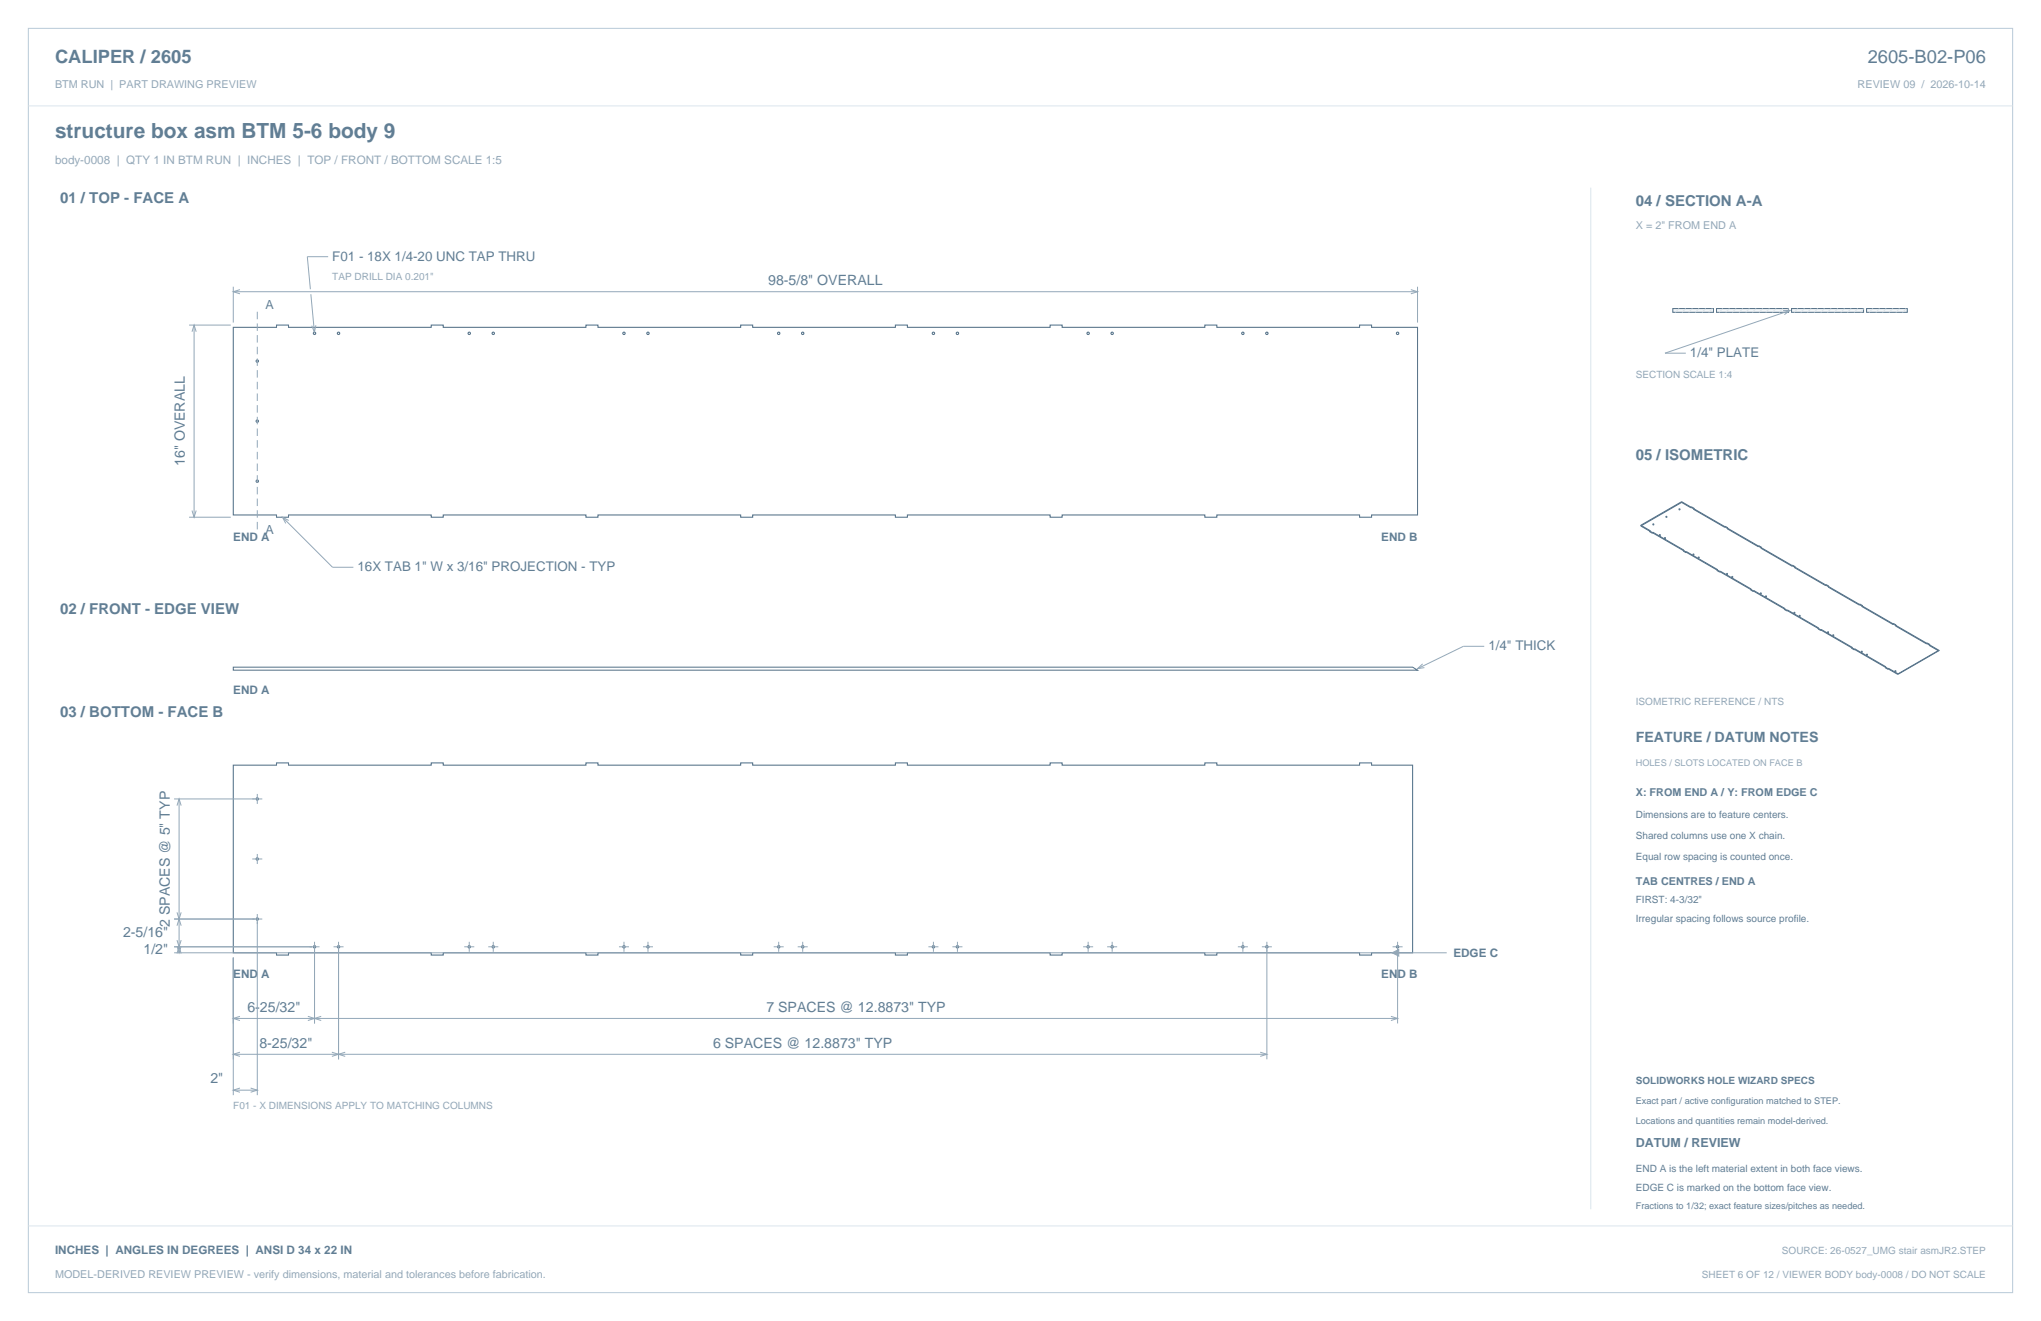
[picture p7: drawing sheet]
<svg xmlns="http://www.w3.org/2000/svg" width="864mm" height="559mm" viewBox="0 0 864 559" stroke-linecap="round" stroke-linejoin="round" font-family="sans-serif">
<path d="M12 12h839.6v534.8h-839.6z" fill="none" stroke="#b8cad8" stroke-width=".42"/>
<path d="M12 44.8h839.6M673.1 79.4v432.1" fill="none" stroke="#dbe5ed" stroke-width=".42"/>
<g fill="none" stroke="#536f85" stroke-width=".44">
<path d="M98.7 138.5h18.3v-1h5.1v1h60.4v-1h5v1h60.4v-1h5.1v1h60.4v-1h5.1v1h60.4v-1h5v1h60.4v-1h5.1v1h60.4v-1h5.1v1h60.4v-1h5v1h19.5v79.3h-19.5v1h-5v-1h-60.4v1h-5.1v-1h-60.4v1h-5.1v-1h-60.4v1h-5v-1h-60.4v1h-5.1v-1h-60.4v1h-5.1v-1h-60.4v1h-5v-1h-60.4v1h-5.1v-1h-18.3zM98.7 323.7h18.3v-1h5.1v1h60.4v-1h5v1h60.4v-1h5.1v1h60.4v-1h5.1v1h60.4v-1h5v1h60.4v-1h5.1v1h60.4v-1h5.1v1h60.4v-1h5v1h17.4v79.3h-17.4v1h-5v-1h-60.4v1h-5.1v-1h-60.4v1h-5.1v-1h-60.4v1h-5v-1h-60.4v1h-5.1v-1h-60.4v1h-5.1v-1h-60.4v1h-5v-1h-60.4v1h-5.1v-1h-18.3z"/>
<circle cx="108.9" cy="152.8" r=".51"/>
<circle cx="133.1" cy="141" r=".51"/>
<circle cx="143.2" cy="141" r=".51"/>
<circle cx="198.6" cy="141" r=".51"/>
<circle cx="208.7" cy="141" r=".51"/>
<circle cx="264" cy="141" r=".51"/>
<circle cx="274.2" cy="141" r=".51"/>
<circle cx="329.5" cy="141" r=".51"/>
<circle cx="339.6" cy="141" r=".51"/>
<circle cx="395" cy="141" r=".51"/>
<circle cx="405.1" cy="141" r=".51"/>
<circle cx="460.4" cy="141" r=".51"/>
<circle cx="470.6" cy="141" r=".51"/>
<circle cx="525.9" cy="141" r=".51"/>
<circle cx="536" cy="141" r=".51"/>
<circle cx="591.4" cy="141" r=".51"/>
<circle cx="108.9" cy="178.2" r=".51"/>
<circle cx="108.9" cy="203.6" r=".51"/>
<circle cx="108.9" cy="338" r=".51"/>
<circle cx="108.9" cy="363.4" r=".51"/>
<circle cx="108.9" cy="388.8" r=".51"/>
<circle cx="133.1" cy="400.5" r=".51"/>
<circle cx="143.2" cy="400.5" r=".51"/>
<circle cx="198.6" cy="400.5" r=".51"/>
<circle cx="208.7" cy="400.5" r=".51"/>
<circle cx="264" cy="400.5" r=".51"/>
<circle cx="274.2" cy="400.5" r=".51"/>
<circle cx="329.5" cy="400.5" r=".51"/>
<circle cx="339.6" cy="400.5" r=".51"/>
<circle cx="395" cy="400.5" r=".51"/>
<circle cx="405.1" cy="400.5" r=".51"/>
<circle cx="460.4" cy="400.5" r=".51"/>
<circle cx="470.6" cy="400.5" r=".51"/>
<circle cx="525.9" cy="400.5" r=".51"/>
<circle cx="536" cy="400.5" r=".51"/>
<circle cx="591.4" cy="400.5" r=".51"/>
</g>
<g fill="none" stroke="#93a8b9" stroke-width=".42">
<path d="M138.9 108.6h-8.9l1.3 13.7M80 137.5h17.6M82.1 137.5v81.3M98.7 121.3v15.2M98.7 123.4h501.1M101.5 122.5l-2.8 .9 2.8 .9M131.5 124.5l1.5 16M133.7 137.6l-.7 2.9-1.1-2.7M597 122.5l2.8 .9-2.8 .9M599.8 121.3v15.2M81.2 140.3l.9-2.8 .9 2.8M80 218.8h17.6"/>
<path d="M81.2 216l.9 2.8 .9-2.8M119.5 218.8l21.2 21.2h8.8M122.2 220.2l-2.7-1.4 1.4 2.6M628 273.4h-8.8l-19.4 9.5M601.9 280.8l-2.1 2.1 2.9-.5M73.7 338h37.3M75.8 338v65M108.9 335.8v4.3M74.9 340.8l.9-2.8 .9 2.8M106.7 363.4h4.3M108.9 361.2v4.3M73.7 388.8h37.3"/>
<path d="M74.9 391.6l.9-2.8 .9 2.8M74.9 397.7l.9 2.8 .9-2.8M74.9 385.9l.9 2.9 .9-2.9M108.9 386.6v76.7M133.1 398.4v34.5M143.2 398.4v49.7M198.6 398.4v4.2M208.7 398.4v4.2M264 398.4v4.2M274.2 398.4v4.2M329.5 398.4v4.2M339.6 398.4v4.2"/>
<path d="M395 398.4v4.2M405.1 398.4v4.2M460.4 398.4v4.2M470.6 398.4v4.2M525.9 398.4v4.2M536.1 398.4v49.7M591.4 398.4v34.5M73.7 400.5h61.5M73.7 403h514.3M74.9 403.3l.9-2.8 .9 2.8M74.9 400.2l.9 2.8 .9-2.8M98.7 405.1v58.2"/>
<path d="M141.1 400.5h4.3M196.4 400.5h4.3M206.6 400.5h4.2M261.9 400.5h4.2M272.1 400.5h4.2M327.4 400.5h4.2M337.5 400.5h4.3M392.8 400.5h4.3M403 400.5h4.2M458.3 400.5h4.2M468.5 400.5h4.2M523.8 400.5h4.2"/>
<path d="M533.9 400.5h4.3M589 403h23.1M589.2 400.5h4.3M98.7 430.8h492.7M101.5 429.9l-2.8 .9 2.8 .9M130.3 429.9l2.8 .9-2.8 .9M135.9 429.9l-2.8 .9 2.8 .9M588.5 429.9l2.9 .9-2.9 .9M98.7 446h437.4M101.5 445.1l-2.8 .9 2.8 .9M140.4 445.1l2.8 .9-2.8 .9M146.1 445.1l-2.9 .9 2.9 .9"/>
<path d="M533.2 445.1l2.9 .9-2.9 .9M98.7 461.2h10.2M101.5 460.3l-2.8 .9 2.8 .8M106 460.3l2.9 .9-2.9 .8"/>
</g>
<path d="M108.9 131.9v92.2" fill="none" stroke="#93a8b9" stroke-width=".42" stroke-dasharray="3.2 1.8" stroke-linecap="butt"/>
<path d="M98.7 282.2h499l2.1 1.3h-501.1z" fill="none" stroke="#536f85" stroke-width=".42"/>
<path d="M589 403l2.9-1.4v2.9z" fill="#93a8b9" stroke="#93a8b9" stroke-width=".42"/>
<path d="M707.8 130.5h17.2v1.6h-17.2z" fill-rule="evenodd" fill="#f2f6f9" stroke="#536f85" stroke-width=".42"/>
<path d="M710.5 130.5l-1.6 1.6M713.3 130.5l-1.6 1.6M716.1 130.5l-1.6 1.6M718.9 130.5l-1.6 1.6M721.7 130.5l-1.5 1.6M724.6 130.5l-1.6 1.6" fill="none" stroke="#dbe5ed" stroke-width=".42"/>
<path d="M726.3 130.5h30.5v1.6h-30.5z" fill-rule="evenodd" fill="#f2f6f9" stroke="#536f85" stroke-width=".42"/>
<path d="M728.9 130.5l-1.5 1.6M731.8 130.5l-1.6 1.6M734.6 130.5l-1.6 1.6M737.4 130.5l-1.6 1.6M740.2 130.5l-1.6 1.6M743.1 130.5l-1.6 1.6M745.9 130.5l-1.6 1.6M748.7 130.5l-1.6 1.6M751.5 130.5l-1.6 1.6M754.3 130.5l-1.5 1.6M756.8 130.5l-1.2 1.6" fill="none" stroke="#dbe5ed" stroke-width=".42"/>
<path d="M758.1 130.5h30.4v1.6h-30.4z" fill-rule="evenodd" fill="#f2f6f9" stroke="#536f85" stroke-width=".42"/>
<path d="M760.7 130.5l-1.6 1.6M763.5 130.5l-1.6 1.6M766.3 130.5l-1.5 1.6M769.2 130.5l-1.6 1.6M772 130.5l-1.6 1.6M774.8 130.5l-1.6 1.6M777.6 130.5l-1.6 1.6M780.5 130.5l-1.6 1.6M783.3 130.5l-1.6 1.6M786.1 130.5l-1.6 1.6M788.5 130.5l-1.2 1.6" fill="none" stroke="#dbe5ed" stroke-width=".42"/>
<path d="M789.8 130.5h17.2v1.6h-17.2z" fill-rule="evenodd" fill="#f2f6f9" stroke="#536f85" stroke-width=".42"/>
<path d="M792.4 130.5l-1.5 1.6M795.3 130.5l-1.6 1.6M798.1 130.5l-1.6 1.6M800.9 130.5l-1.6 1.6M803.7 130.5l-1.6 1.6M806.6 130.5l-1.6 1.6M12 518.6h839.6" fill="none" stroke="#dbe5ed" stroke-width=".42"/>
<path d="M754.5 131.4l2.9-.1-2.4 1.8M757.4 131.3l-52.9 18.1h8.8" fill="none" stroke="#93a8b9" stroke-width=".42"/>
<g fill="none" stroke="#536f85" stroke-width=".42">
<path d="M705 218.7l.2 .2M705 218.4l.2 .1M705 218.4v.3M705.2 218.5v.4M710.5 215.2l.2 .2M710.5 215.5l.2 .2M710.5 215.2v.3M710.7 215.4v.3M711.5 212.5l4 2.3M711.5 212.2l4 2.3M711.5 212.2l-17.2 10M711.5 212.2v.3"/>
<path d="M711.5 212.5l-17.2 10M715.5 214.5v.3M715.7 214.7l1.1 .7M715.7 214.4l1.1 .6M715.7 214.4l-.2 .1M715.7 214.4v.3M715.7 214.7l-.2 .1M716.6 215.5l13.2 7.6M716.6 215.2l13.2 7.5M716.6 215.2v.3M716.8 215l-.2 .2M716.8 215v.4"/>
<path d="M716.8 215.4l-.2 .1M694.3 222.2l3.9 2.3M694.3 222.5l4.8 2.7M694.3 222.2v.3M698 224.9l1.1 .7M698.2 224.5l-.2 .4M699.1 225.2v.4M699.4 225.1l13.1 7.6M699.4 225.4l14 8.1M699.4 225.1l-.3 .1M699.4 225.1v.3M699.4 225.4l-.3 .2"/>
<path d="M699.5 221.6l.2 .1M699.5 221.9l.2 .2M699.5 221.6v.3M699.7 221.7v.4M702.2 226.4l.2 .2M702.2 226.1l.2 .2M702.2 226.1v.3M702.4 226.3v.3M704.4 227.4l.2 .1M704.4 227.7l.2 .2M704.4 227.4v.3M704.6 227.5v.4"/>
<path d="M712.3 233.2l1.1 .6M712.5 232.7l-.2 .5M713.4 233.5v.3M713.6 233.4l13.1 7.5M713.6 233.7l14 8M713.6 233.4v.3M713.6 233.7l-.2 .1M713.6 233.4l-.2 .1M716.4 234.7l.3 .1M716.4 234.4l.3 .1M716.4 234.4v.3M716.7 234.5v.3"/>
<path d="M718.6 235.6l.3 .2M718.6 235.9l.3 .2M718.6 235.6v.3M718.9 235.8v.3M729.8 222.7v.4M730 222.9l1.1 .7M730 222.6l1.1 .7M730 222.6v.3M730 222.9l-.2 .2M730 222.6l-.2 .1M730.9 223.7l13.1 7.6M730.9 223.4l13.1 7.6"/>
<path d="M730.9 223.4v.3M731.1 223.3v.3M731.1 223.3l-.2 .1M731.1 223.6l-.2 .1M744 231v.3M744.2 231.2l1.1 .6M744.2 230.8l1.1 .7M744.2 230.8v.4M744.2 231.2l-.2 .1M744.2 230.8l-.2 .2M745.1 231.9l13.1 7.6M745.1 231.6l13.1 7.6"/>
<path d="M745.1 231.6v.3M745.3 231.5v.3M745.3 231.8l-.2 .1M745.3 231.5l-.2 .1M758.2 239.2v.3M758.5 239.4l1.1 .6M758.5 239.4l-.3 .1M758.5 239.1l1.1 .6M758.5 239.1v.3M758.5 239.1l-.3 .1M759.4 239.8l13.1 7.6M759.4 239.8v.3"/>
<path d="M759.6 239.7l-.2 .1M759.6 239.7v.3M726.5 241.4l1.1 .6M726.7 240.9l-.2 .5M727.6 241.7v.3M727.8 241.6l13.2 7.6M727.8 241.6v.3M727.8 241.9l14.1 8M727.8 241.6l-.2 .1M727.8 241.9l-.2 .1M730.7 242.9l.2 .1M730.7 242.6l.2 .1"/>
<path d="M730.7 242.6v.3M730.9 242.7v.3M732.9 243.9l.2 .1M732.9 244.2l.2 .1M732.9 243.9v.3M733.1 244v.3M740.8 249.6l1.1 .6M741 249.2l-.2 .4M741.9 249.9v.3M742.1 249.8l13.1 7.6M742.1 250.1l13.1 7.6M742.1 249.8l-.2 .1"/>
<path d="M742.1 249.8v.3M742.1 250.1l-.2 .1M744.9 250.8l.2 .1M744.9 251.1l.2 .1M744.9 250.8v.3M745.1 250.9v.3M747.1 252.4l.3 .1M747.1 252.1l.3 .1M747.1 252.1v.3M747.4 252.2v.3M755 257.8l1.1 .7M755 257.5l1.1 .6"/>
<path d="M755 257.5v.3M755.2 257.7l-.2 .1M755.2 257.4l-.2 .1M755.2 257.4v.3M756.1 258.1v.4M756.3 258.3l13.2 7.6M756.3 258.3l-.2 .2M756.3 258l13.2 7.6M756.3 258v.3M756.3 258l-.2 .1M759.2 259l.2 .2M759.2 259.3l.2 .2"/>
<path d="M759.2 259v.3M759.4 240.1l13.1 7.6M759.4 259.2v.3M759.6 240l-.2 .1M772.5 247.4v.3M772.7 247.6l1.1 .7M772.7 247.3v.3M772.7 247.3l1.1 .6M772.7 247.6l-.2 .1M772.7 247.3l-.2 .1M773.6 248.4l13.1 7.6M773.6 248.1l13.1 7.5"/>
<path d="M773.6 248.1v.3M773.8 248.3l-.2 .1M773.8 247.9l-.2 .2M773.8 247.9v.4M786.7 255.6v.4M786.9 255.8l1.1 .7M786.9 255.5l1.1 .7M786.9 255.5l-.2 .1M786.9 255.5v.3M786.9 255.8l-.2 .2M787.8 256.6l13.2 7.6M787.8 256.3l13.2 7.6"/>
<path d="M787.8 256.3v.3M788 256.2l-.2 .1M788 256.2v.3M788 256.5l-.2 .1M761.4 260.6l.2 .1M761.4 260.3l.2 .1M761.4 260.3v.3M761.6 260.4v.3M769.3 266l1.1 .7M769.3 265.7l1.1 .7M769.3 265.7v.3M769.5 265.6l-.2 .1"/>
<path d="M769.5 265.6v.3M769.5 265.9l-.2 .1M770.4 266.4v.3M770.6 266.6l13.1 7.6M770.6 266.2l13.1 7.6M770.6 266.6l-.2 .1M770.6 266.2v.4M770.6 266.2l-.2 .2M773.4 267.6l.2 .1M773.4 267.2l.2 .2M773.4 267.2v.4M773.6 267.4v.3"/>
<path d="M775.6 268.5l.2 .2M775.6 268.8l.2 .2M775.6 268.5v.3M775.8 268.7v.3M783.5 274.3l1.1 .6M783.5 274l1.1 .6M783.5 274v.3M783.7 273.8l-.2 .2M783.7 273.8v.4M783.7 274.2l-.2 .1M784.6 274.6v.3M784.8 274.8l13.2 7.6"/>
<path d="M784.8 274.8l-.2 .1M784.8 274.5l13.2 7.6M784.8 274.5v.3M784.8 274.5l-.2 .1M787.7 275.8l.2 .1M787.7 275.5l.2 .1M787.7 275.5v.3M787.9 275.6v.3M789.9 276.7l.2 .2M789.9 277.1l.2 .1M789.9 276.7v.4M790.1 276.9v.3"/>
<path d="M801 263.9v.3M801.2 264.1l1.1 .6M801.2 263.7l1.1 .7M801.2 263.7l-.2 .2M801.2 263.7v.4M801.2 264.1l-.2 .1M802.1 264.5v.3M802.1 264.8l13.1 7.6M802.1 264.5l13.1 7.6M802.3 264.7l-.2 .1M802.3 264.4l-.2 .1M802.3 264.4v.3"/>
<path d="M815.2 272.1v.3M815.4 272.3l1.1 .6M815.4 272l-.2 .1M815.4 272l1.1 .6M815.4 272v.3M815.4 272.3l-.2 .1M816.3 273l3.8 2.2M816.3 272.7l4.3 2.5M816.3 272.7v.3M816.5 272.6l-.2 .1M816.5 272.6v.3M816.5 272.9l-.2 .1"/>
<path d="M820.1 275.2l-17.3 10M820.6 275.2l-17.3 9.9M820.6 275.2h-.5M797.7 282.5l1.2 .6M797.7 282.2v.3M797.7 282.2l1.2 .6M798 282.4l-.3 .1M798 282.1l-.3 .1M798 282.1v.3M798.9 282.8v.3M799.1 283l-.2 .1M799.1 283l3.7 2.2"/>
<path d="M799.1 282.7l4.2 2.4M799.1 282.7l-.2 .1M799.1 282.7v.3M801.9 283.7l.2 .1M801.9 284l.2 .1M801.9 283.7v.3M802.1 283.8v.3M803.3 285.1l-.5 .1"/>
</g>
<text font-size="8.8" fill="#617e94" x="23.3" y="58.2">structure box asm BTM 5-6 body 9</text>
<g font-size="7.8" fill="#617e94">
<text x="23.3" y="26.8">CALIPER / 2605</text>
<text x="790.3" y="26.8">2605-B02-P06</text>
</g>
<g font-size="6.3" fill="#617e94">
<text x="25.4" y="86.1">01 / TOP - FACE A</text>
<text x="692.1" y="87.1">04 / SECTION A-A</text>
<text x="692.1" y="194.4">05 / ISOMETRIC</text>
<text x="25.4" y="259.6">02 / FRONT - EDGE VIEW</text>
<text x="25.4" y="303.4">03 / BOTTOM - FACE B</text>
</g>
<g font-size="6" fill="#617e94">
<text x="325" y="120.6">98-5/8&quot; OVERALL</text>
<text x="78.2" y="197.2" transform="rotate(-90 78.2 197.2)">16&quot; OVERALL</text>
<text x="692.1" y="314">FEATURE / DATUM NOTES</text>
<text x="71.9" y="392.1" transform="rotate(-90 71.9 392.1)">2 SPACES @ 5&quot; TYP</text>
<text x="52.1" y="396.4">2-5/16&quot;</text>
<text x="60.7" y="403.5">1/2&quot;</text>
<text x="104.7" y="428">6-25/32&quot;</text>
<text x="324.3" y="428">7 SPACES @ 12.8873&quot; TYP</text>
<text x="109.7" y="443.2">8-25/32&quot;</text>
<text x="301.7" y="443.2">6 SPACES @ 12.8873&quot; TYP</text>
<text x="89" y="458.3">2&quot;</text>
</g>
<g font-size="5.6" fill="#617e94">
<text x="140.6" y="110.3">F01 - 18X 1/4-20 UNC TAP THRU</text>
<text x="715.1" y="151.2">1/4&quot; PLATE</text>
<text x="151.3" y="241.7">16X TAB 1&quot; W x 3/16&quot; PROJECTION - TYP</text>
<text x="629.8" y="275.2">1/4&quot; THICK</text>
</g>
<g font-size="5.3" fill="#617e94">
<text x="112.4" y="130.8">A</text>
<text x="112.4" y="225.8">A</text>
<text x="692.1" y="485.1">DATUM / REVIEW</text>
</g>
<text font-size="4.9" fill="#93a8b9" x="23.3" y="69.5">body-0008 | QTY 1 IN BTM RUN | INCHES | TOP / FRONT / BOTTOM SCALE 1:5</text>
<g font-size="4.9" fill="#617e94">
<text x="98.7" y="229">END A</text>
<text x="584.4" y="229">END B</text>
<text x="98.7" y="293.4">END A</text>
<text x="615" y="404.8">EDGE C</text>
<text x="98.7" y="413.9">END A</text>
<text x="584.4" y="413.9">END B</text>
<text x="23.3" y="530.6">INCHES | ANGLES IN DEGREES | ANSI D 34 x 22 IN</text>
</g>
<g font-size="4.6" fill="#93a8b9">
<text x="23.3" y="37">BTM RUN | PART DRAWING PREVIEW</text>
<text x="786" y="37">REVIEW 09 / 2026-10-14</text>
<text x="692.1" y="97">X = 2&quot; FROM END A</text>
<text x="23.3" y="540.5">MODEL-DERIVED REVIEW PREVIEW - verify dimensions, material and tolerances before fabrication.</text>
</g>
<g font-size="4.6" fill="#617e94">
<text x="692.1" y="336.9">X: FROM END A / Y: FROM EDGE C</text>
<text x="692.1" y="374.3">TAB CENTRES / END A</text>
</g>
<g font-size="4.2" fill="#93a8b9">
<text x="140.6" y="118.5">TAP DRILL DIA 0.201&quot;</text>
<text x="692.1" y="160">SECTION SCALE 1:4</text>
<text x="692.1" y="298.1">ISOMETRIC REFERENCE / NTS</text>
<text x="98.7" y="469.3">F01 - X DIMENSIONS APPLY TO MATCHING COLUMNS</text>
<text x="754" y="530.6">SOURCE: 26-0527_UMG stair asmJR2.STEP</text>
<text x="720.1" y="540.5">SHEET 6 OF 12 / VIEWER BODY body-0008 / DO NOT SCALE</text>
</g>
<g font-size="4.2" fill="#617e94">
<text x="692.1" y="346.1">Dimensions are to feature centers.</text>
<text x="692.1" y="354.9">Shared columns use one X chain.</text>
<text x="692.1" y="363.7">Equal row spacing is counted once.</text>
<text x="692.1" y="382.1">FIRST: 4-3/32&quot;</text>
<text x="692.1" y="389.8">Irregular spacing follows source profile.</text>
<text x="692.1" y="458.6">SOLIDWORKS HOLE WIZARD SPECS</text>
<text x="692.1" y="495.7">END A is the left material extent in both face views.</text>
<text x="692.1" y="503.8">EDGE C is marked on the bottom face view.</text>
</g>
<text font-size="3.9" fill="#93a8b9" x="692.1" y="323.8">HOLES / SLOTS LOCATED ON FACE B</text>
<g font-size="3.9" fill="#617e94">
<text x="692.1" y="467.1">Exact part / active configuration matched to STEP.</text>
<text x="692.1" y="475.5">Locations and quantities remain model-derived.</text>
<text x="692.1" y="511.5">Fractions to 1/32; exact feature sizes/pitches as needed.</text>
</g>
</svg>
